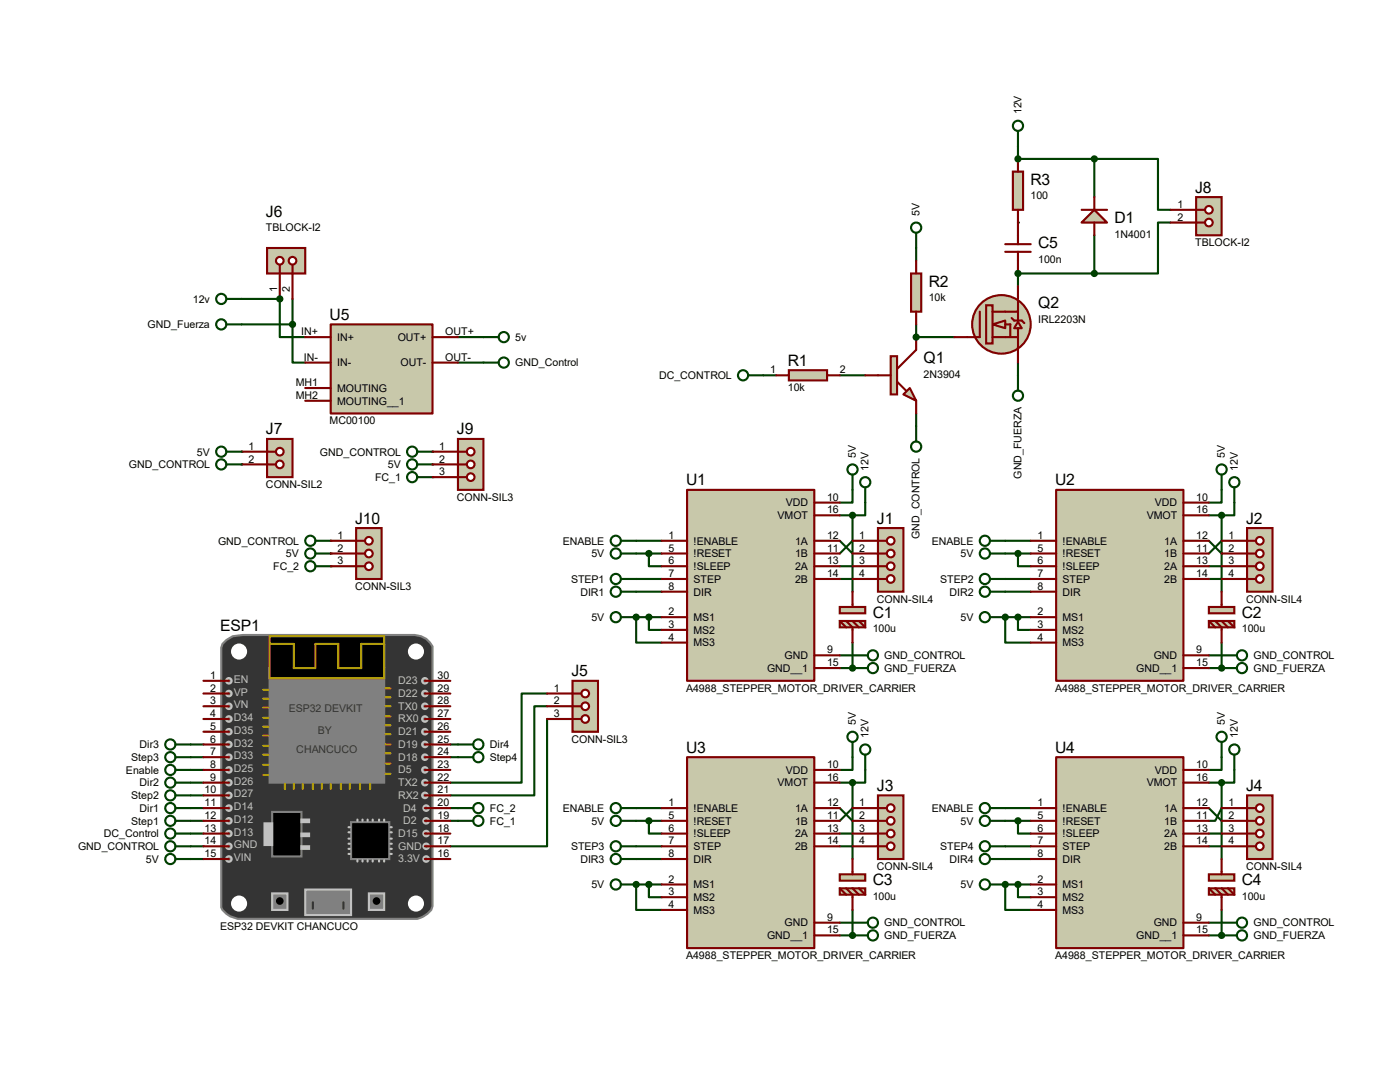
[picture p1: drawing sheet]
<svg xmlns="http://www.w3.org/2000/svg" width="279mm" height="216mm" viewBox="0 0 279 216" stroke-linecap="round" stroke-linejoin="round" font-family="sans-serif">
<g fill="none" stroke="#004000" stroke-width=".42">
<path d="M167.6 107.9l2.5 2.5M167.6 113h2.5M167.6 115.5h2.5M170.1 107.9l-2.5 2.5M241.3 107.9l2.5 2.5M241.3 113h2.5M241.3 115.5h2.5M243.8 107.9l-2.5 2.5M167.6 161.2l2.5 2.6M167.6 166.3h2.5M167.6 168.9h2.5M170.1 161.2l-2.5 2.6"/>
<path d="M241.3 161.2l2.5 2.6M241.3 166.3h2.5M241.3 168.9h2.5M243.8 161.2l-1.3 2.6h-1.2"/>
</g>
<circle cx="55.8" cy="59.6" r=".21" fill="#004000"/>
<path d="M48.2 59.6h7.6v7.7h5.1M58.4 59.6v5.1M48.2 64.7h10.2M58.4 64.7v7.6h2.5M91.4 67.3h5.1M91.4 72.3h5.1M109.2 138.4h-5.1v17.8h-14.2M109.2 140.9h-2.6v17.8h-16.7M109.2 143.5v25.4h-19.3" fill="none" stroke="#004000" stroke-width=".42"/>
<g fill="#004000">
<circle cx="48.2" cy="90.1" r=".21"/>
<circle cx="48.2" cy="92.7" r=".21"/>
</g>
<path d="M170.1 97.7v2.6h-2.5M127 110.4h5M127 107.9h5M127 115.5h5M127 118.1h5M129.5 110.4v2.6h2.5M127 123.1h5M129.5 123.1v2.6h2.5M167.6 130.8h2.5M38.1 153.6h2.5M38.1 171.4h2.5M38.1 168.9h2.5" fill="none" stroke="#004000" stroke-width=".42"/>
<circle cx="127" cy="123.1" r=".21" fill="#004000"/>
<path d="M243.8 97.7v2.6h-2.5M200.6 107.9h5.1M200.6 115.5h5.1M200.6 118.1h5.1M200.6 110.4h5.1M203.2 110.4v2.6h2.5M127 123.1v5.1h5M200.6 123.1h5.1M203.2 123.1v2.6h2.5M38.1 163.8h2.5M38.1 161.2h2.5" fill="none" stroke="#004000" stroke-width=".42"/>
<circle cx="200.6" cy="123.1" r=".21" fill="#004000"/>
<path d="M200.6 123.1v5.1h5.1M241.3 130.8h2.5M200.6 161.2h5.1M200.6 163.8h5.1M200.6 168.9h5.1M200.6 171.4h5.1M200.6 176.5h5.1M203.2 163.8v2.5h2.5M203.2 176.5v2.5h2.5M241.3 184.1h2.5" fill="none" stroke="#004000" stroke-width=".42"/>
<circle cx="200.6" cy="176.5" r=".21" fill="#004000"/>
<path d="M170.1 151.1v2.5h-2.5M243.8 151.1v2.5h-2.5M127 161.2h5M127 163.8h5M127 168.9h5M127 171.4h5M127 176.5h5M129.5 163.8v2.5h2.5M129.5 176.5v2.5h2.5M200.6 176.5v5.1h5.1" fill="none" stroke="#004000" stroke-width=".42"/>
<circle cx="127" cy="176.5" r=".21" fill="#004000"/>
<path d="M182.8 49.5v2.5M152.4 74.9h2.5M167.6 74.9h5.1M182.8 64.7v2.6M182.8 82.5v2.5M38.1 158.7h2.5M38.1 156.2h2.5M38.1 151.1h2.5M38.1 148.5h2.5M38.1 166.3h2.5M127 176.5v5.1h5M167.6 184.1h2.5" fill="none" stroke="#004000" stroke-width=".42"/>
<circle cx="182.8" cy="67.3" r=".21" fill="#004000"/>
<path d="M182.8 67.3h7.7M203.2 72.3v2.6M167.6 102.8h2.5M170.1 102.8v15.3M172.7 100.3v2.5h-2.6M167.6 133.3h2.5" fill="none" stroke="#004000" stroke-width=".42"/>
<circle cx="170.1" cy="133.3" r=".21" fill="#004000"/>
<path d="M241.3 102.8h2.5M243.8 102.8v15.3M246.3 100.3v2.5h-2.5M170.1 128.2v5.1M241.3 133.3h2.5" fill="none" stroke="#004000" stroke-width=".42"/>
<circle cx="243.8" cy="133.3" r=".21" fill="#004000"/>
<path d="M243.8 128.2v5.1M167.6 156.2h2.5M170.1 156.2v15.2M172.7 153.6v2.6h-2.6M167.6 186.6h2.5" fill="none" stroke="#004000" stroke-width=".42"/>
<circle cx="170.1" cy="186.6" r=".21" fill="#004000"/>
<path d="M170.1 181.6v5M241.3 186.6h2.5" fill="none" stroke="#004000" stroke-width=".42"/>
<circle cx="243.8" cy="186.6" r=".21" fill="#004000"/>
<path d="M241.3 156.2h2.5M243.8 156.2v15.2M246.3 153.6v2.6h-2.5M243.8 181.6v5" fill="none" stroke="#004000" stroke-width=".42"/>
<circle cx="203.2" cy="44.4" r=".21" fill="#004000"/>
<path d="M203.2 29.2v2.5" fill="none" stroke="#004000" stroke-width=".42"/>
<circle cx="203.2" cy="31.7" r=".21" fill="#004000"/>
<path d="M203.2 54.6v2.5" fill="none" stroke="#004000" stroke-width=".42"/>
<circle cx="203.2" cy="54.6" r=".21" fill="#004000"/>
<path d="M203.2 31.7h15.2M218.4 31.7h12.7v10.2h2.5M218.4 31.7v7.6M203.2 54.6h15.2M218.4 46.9v7.7M233.6 44.4h-2.5v10.2h-12.7" fill="none" stroke="#004000" stroke-width=".42"/>
<g fill="#004000">
<circle cx="66" cy="107.9" r=".21"/>
<circle cx="66" cy="110.4" r=".21"/>
<circle cx="66" cy="113" r=".21"/>
<circle cx="86.3" cy="90.1" r=".21"/>
<circle cx="86.3" cy="92.7" r=".21"/>
<circle cx="86.3" cy="95.2" r=".21"/>
</g>
<path d="M89.9 148.5h1.5M89.9 151.1h1.5M89.9 161.2h1.5M89.9 163.8h1.5" fill="none" stroke="#004000" stroke-width=".42"/>
<path d="M137.1 97.7h25.4v38.1h-25.4z" fill="#c8c8aa" stroke="#800000" stroke-width=".42"/>
<g fill="none" stroke="#800000" stroke-width=".42">
<path d="M132 107.9h5.1M132 110.4h5.1M132 113h5.1M132 115.5h5.1M132 118.1h5.1M162.5 107.9h5.1M162.5 110.4h5.1M162.5 113h5.1M162.5 115.5h5.1M162.5 100.3h5.1M162.5 102.8h5.1M132 123.1h5.1"/>
<path d="M132 125.7h5.1M132 128.2h5.1M162.5 130.8h5.1M162.5 133.3h5.1"/>
</g>
<path d="M210.8 97.7h25.4v38.1h-25.4z" fill="#c8c8aa" stroke="#800000" stroke-width=".42"/>
<g fill="none" stroke="#800000" stroke-width=".42">
<path d="M205.7 107.9h5.1M205.7 110.4h5.1M205.7 113h5.1M205.7 115.5h5.1M205.7 118.1h5.1M236.2 107.9h5.1M236.2 110.4h5.1M236.2 113h5.1M236.2 115.5h5.1M236.2 100.3h5.1M236.2 102.8h5.1M205.7 123.1h5.1"/>
<path d="M205.7 125.7h5.1M205.7 128.2h5.1M236.2 130.8h5.1M236.2 133.3h5.1"/>
</g>
<path d="M137.1 151.1h25.4v38.1h-25.4z" fill="#c8c8aa" stroke="#800000" stroke-width=".42"/>
<g fill="none" stroke="#800000" stroke-width=".42">
<path d="M162.5 153.6h5.1M162.5 156.2h5.1M132 161.2h5.1M132 163.8h5.1M132 166.3h5.1M132 168.9h5.1M132 171.4h5.1M132 176.5h5.1M132 179h5.1M162.5 161.2h5.1M162.5 163.8h5.1M162.5 166.3h5.1"/>
<path d="M162.5 168.9h5.1M132 181.6h5.1M162.5 184.1h5.1M162.5 186.6h5.1"/>
</g>
<path d="M210.8 151.1h25.4v38.1h-25.4z" fill="#c8c8aa" stroke="#800000" stroke-width=".42"/>
<g fill="none" stroke="#800000" stroke-width=".42">
<path d="M236.2 153.6h5.1M236.2 156.2h5.1M205.7 161.2h5.1M205.7 163.8h5.1M205.7 166.3h5.1M205.7 168.9h5.1M205.7 171.4h5.1M205.7 176.5h5.1M205.7 179h5.1M236.2 161.2h5.1M236.2 163.8h5.1M236.2 166.3h5.1"/>
<path d="M236.2 168.9h5.1M205.7 181.6h5.1M236.2 184.1h5.1M236.2 186.6h5.1"/>
</g>
<path d="M44.4 128.5l.8-.8 1.2-.7 2.1-.3h33.2a4.4 4.4 0 0 1 4.6 2.3v51.8a3.5 3.5 0 0 1-2.3 2.3l-.7 .2h-35.8a4.4 4.4 0 0 1-3.3-2.2v-51.9z" fill="#343434" stroke="#808080" stroke-width=".42"/>
<path d="M53.8 133.3h22.9v22.9h-22.9z" fill="#808080" stroke="#808080" stroke-width=".42"/>
<path d="M53.8 127h22.9v8.3h-22.9z" fill="#000" stroke="#b09b04" stroke-width=".42"/>
<g fill="none" stroke="#b09b04" stroke-width=".42">
<path d="M52.5 137.6h1.1M52.5 139.4h1.1M53.8 128.5h4.8v4.8h4.3M62.9 133.1v-4.6h4.6v4.8h4.6v-4.8h4.6v4.8M76.9 137.4h1M76.9 139.1h1M52.5 141.2h1.1M52.5 143.2h1.1M52.5 145h1.1M52.5 146.8h1.1M52.5 148.8h1.1M52.5 150.6h1.1"/>
<path d="M52.5 152.6h1.1M52.5 154.6h1.1M56.9 156.4v1M58.6 156.4v1M60.4 156.4v1M62.4 156.4v1M64.2 156.4v1M66 156.4v1M68 156.4v1M69.8 156.4v1M71.8 156.4v1M73.9 156.4v1"/>
<path d="M76.9 140.9h1M76.9 143h1M76.9 144.7h1M76.9 146.5h1M76.9 148.5h1M76.9 150.3h1M76.9 152.4h1M76.9 154.4h1"/>
</g>
<g fill="#fff" stroke="#343434" stroke-width=".42">
<circle cx="83" cy="130" r="1.82"/>
<circle cx="47.7" cy="130" r="1.82"/>
<circle cx="83" cy="180.3" r="1.82"/>
<circle cx="47.7" cy="180.3" r="1.82"/>
</g>
<g fill="#808080" stroke="#c0c0c0" stroke-width=".42">
<path d="M60.9 177.5h9.2v5.1h-9.2z"/>
<circle cx="84.8" cy="135.8" r=".55"/>
<circle cx="84.8" cy="138.4" r=".55"/>
<circle cx="84.8" cy="140.9" r=".55"/>
<circle cx="84.8" cy="143.5" r=".55"/>
<circle cx="84.8" cy="146" r=".55"/>
<circle cx="84.8" cy="148.5" r=".55"/>
<circle cx="84.8" cy="151.1" r=".55"/>
<circle cx="84.8" cy="153.6" r=".55"/>
<circle cx="84.8" cy="156.2" r=".55"/>
<circle cx="84.8" cy="158.7" r=".55"/>
<circle cx="85" cy="161.2" r=".55"/>
<circle cx="85" cy="163.8" r=".55"/>
<circle cx="85" cy="166.3" r=".55"/>
<circle cx="85" cy="168.9" r=".55"/>
<circle cx="85" cy="171.4" r=".55"/>
<circle cx="45.7" cy="161.2" r=".55"/>
<circle cx="45.7" cy="163.8" r=".55"/>
<circle cx="45.7" cy="166.3" r=".55"/>
<circle cx="45.7" cy="168.9" r=".55"/>
<circle cx="45.7" cy="171.4" r=".55"/>
<circle cx="45.7" cy="148.5" r=".55"/>
<circle cx="45.7" cy="151.1" r=".55"/>
<circle cx="45.7" cy="153.6" r=".55"/>
<circle cx="45.7" cy="156.2" r=".55"/>
<circle cx="45.7" cy="158.7" r=".55"/>
<circle cx="45.7" cy="135.8" r=".55"/>
<circle cx="45.7" cy="138.4" r=".55"/>
<circle cx="45.7" cy="140.9" r=".55"/>
<circle cx="45.7" cy="143.5" r=".55"/>
<circle cx="45.7" cy="146" r=".55"/>
</g>
<path d="M62.4 180v1.3M68.5 180v1.3" fill="none" stroke="#343434" stroke-width=".42"/>
<path d="M54.3 178.3h3.1v3.3h-3.1z" fill="#808080" stroke="#c0c0c0" stroke-width=".42"/>
<circle cx="55.8" cy="179.8" r=".55" fill="#000" stroke="#000" stroke-width=".42"/>
<path d="M73.6 178.3h3.1v3.3h-3.1z" fill="#808080" stroke="#c0c0c0" stroke-width=".42"/>
<circle cx="75.1" cy="179.8" r=".55" fill="#000" stroke="#000" stroke-width=".42"/>
<path d="M54.3 162h5.9v8.9h-5.9zM70.1 164h7.6v7.4h-7.6z" fill="#000" stroke="#808080" stroke-width=".42"/>
<g fill="#c0c0c0" stroke="#c0c0c0" stroke-width=".42">
<path d="M52.8 164.3h1.5v4.3h-1.5z"/>
<path d="M60.2 168.9h1.5v.5h-1.5z"/>
<path d="M60.2 166.3h1.5v.5h-1.5z"/>
<path d="M60.2 163.5h1.5v.5h-1.5z"/>
</g>
<g fill="none" stroke="#c0c0c0" stroke-width=".42">
<path d="M69.6 170.4h.2M69.6 169.4h.2M69.6 168.4h.2M69.6 167.3h.2M69.6 166.1h.2M69.6 165.1h.2M71.3 163.5v.3M71.3 171.7v.2M72.3 163.5v.3M72.3 171.7v.2M73.4 163.5v.3M73.4 171.7v.2"/>
<path d="M74.4 163.5v.3M74.4 171.7v.2M75.6 163.5v.3M75.6 171.7v.2M76.7 163.5v.3M76.7 171.7v.2M77.9 170.4h.3M77.9 169.4h.3M77.9 168.4h.3M77.9 167.3h.3M77.9 166.1h.3M77.9 165.1h.3"/>
</g>
<g fill="none" stroke="#800000" stroke-width=".42">
<path d="M40.6 135.8h5.1M40.6 138.4h5.1M84.8 135.8h5.1M84.8 138.4h5.1M40.6 140.9h5.1M40.6 143.5h5.1M40.6 146h5.1M40.6 148.5h5.1M40.6 151.1h5.1M40.6 153.6h5.1M40.6 156.2h5.1M40.6 158.7h5.1"/>
<path d="M84.8 140.9h5.1M84.8 143.5h5.1M84.8 146h5.1M84.8 148.5h5.1M84.8 151.1h5.1M84.8 153.6h5.1M84.8 156.2h5.1M84.8 158.7h5.1M40.6 161.2h5.1M40.6 163.8h5.1M40.6 166.3h5.1M40.6 168.9h5.1"/>
<path d="M40.6 171.4h5.1M84.8 161.2h5.1M84.8 163.8h5.1M84.8 166.3h5.1M84.8 168.9h5.1M84.8 171.4h5.1"/>
</g>
<path d="M175.2 105.4h5.1v12.7h-5.1z" fill="#c8c8aa" stroke="#800000" stroke-width=".42"/>
<path d="M175.2 107.9h1.8" fill="none" stroke="#800000" stroke-width=".42"/>
<circle cx="177.8" cy="107.9" r=".76" fill="#fff" stroke="#800000" stroke-width=".42"/>
<path d="M175.2 110.4h1.8" fill="none" stroke="#800000" stroke-width=".42"/>
<circle cx="177.8" cy="110.4" r=".76" fill="#fff" stroke="#800000" stroke-width=".42"/>
<path d="M175.2 113h1.8" fill="none" stroke="#800000" stroke-width=".42"/>
<circle cx="177.8" cy="113" r=".76" fill="#fff" stroke="#800000" stroke-width=".42"/>
<path d="M175.2 115.5h1.8" fill="none" stroke="#800000" stroke-width=".42"/>
<circle cx="177.8" cy="115.5" r=".76" fill="#fff" stroke="#800000" stroke-width=".42"/>
<path d="M170.1 107.9h5.1M170.1 110.4h5.1M170.1 113h5.1M170.1 115.5h5.1" fill="none" stroke="#800000" stroke-width=".42"/>
<path d="M248.9 105.4h5.1v12.7h-5.1z" fill="#c8c8aa" stroke="#800000" stroke-width=".42"/>
<path d="M248.9 107.9h1.8" fill="none" stroke="#800000" stroke-width=".42"/>
<circle cx="251.4" cy="107.9" r=".76" fill="#fff" stroke="#800000" stroke-width=".42"/>
<path d="M248.9 110.4h1.8" fill="none" stroke="#800000" stroke-width=".42"/>
<circle cx="251.4" cy="110.4" r=".76" fill="#fff" stroke="#800000" stroke-width=".42"/>
<path d="M248.9 113h1.8" fill="none" stroke="#800000" stroke-width=".42"/>
<circle cx="251.4" cy="113" r=".76" fill="#fff" stroke="#800000" stroke-width=".42"/>
<path d="M248.9 115.5h1.8" fill="none" stroke="#800000" stroke-width=".42"/>
<circle cx="251.4" cy="115.5" r=".76" fill="#fff" stroke="#800000" stroke-width=".42"/>
<path d="M243.8 107.9h5.1M243.8 110.4h5.1M243.8 113h5.1M243.8 115.5h5.1" fill="none" stroke="#800000" stroke-width=".42"/>
<path d="M175.2 158.7h5.1v12.7h-5.1z" fill="#c8c8aa" stroke="#800000" stroke-width=".42"/>
<path d="M175.2 161.2h1.8" fill="none" stroke="#800000" stroke-width=".42"/>
<circle cx="177.8" cy="161.2" r=".76" fill="#fff" stroke="#800000" stroke-width=".42"/>
<path d="M175.2 163.8h1.8" fill="none" stroke="#800000" stroke-width=".42"/>
<circle cx="177.8" cy="163.8" r=".76" fill="#fff" stroke="#800000" stroke-width=".42"/>
<path d="M175.2 166.3h1.8" fill="none" stroke="#800000" stroke-width=".42"/>
<circle cx="177.8" cy="166.3" r=".76" fill="#fff" stroke="#800000" stroke-width=".42"/>
<path d="M175.2 168.9h1.8" fill="none" stroke="#800000" stroke-width=".42"/>
<circle cx="177.8" cy="168.9" r=".76" fill="#fff" stroke="#800000" stroke-width=".42"/>
<path d="M170.1 161.2h5.1M170.1 163.8h5.1M170.1 166.3h5.1M170.1 168.9h5.1" fill="none" stroke="#800000" stroke-width=".42"/>
<path d="M248.9 158.7h5.1v12.7h-5.1z" fill="#c8c8aa" stroke="#800000" stroke-width=".42"/>
<path d="M248.9 161.2h1.8" fill="none" stroke="#800000" stroke-width=".42"/>
<circle cx="251.4" cy="161.2" r=".76" fill="#fff" stroke="#800000" stroke-width=".42"/>
<path d="M248.9 163.8h1.8" fill="none" stroke="#800000" stroke-width=".42"/>
<circle cx="251.4" cy="163.8" r=".76" fill="#fff" stroke="#800000" stroke-width=".42"/>
<path d="M248.9 166.3h1.8" fill="none" stroke="#800000" stroke-width=".42"/>
<circle cx="251.4" cy="166.3" r=".76" fill="#fff" stroke="#800000" stroke-width=".42"/>
<path d="M248.9 168.9h1.8" fill="none" stroke="#800000" stroke-width=".42"/>
<circle cx="251.4" cy="168.9" r=".76" fill="#fff" stroke="#800000" stroke-width=".42"/>
<path d="M243.8 161.2h5.1M243.8 163.8h5.1M243.8 166.3h5.1M243.8 168.9h5.1" fill="none" stroke="#800000" stroke-width=".42"/>
<path d="M53.3 49.5h7.6v5.1h-7.6z" fill="#c8c8aa" stroke="#800000" stroke-width=".42"/>
<path d="M55.8 52.8v1.8" fill="none" stroke="#800000" stroke-width=".42"/>
<circle cx="55.8" cy="52" r=".76" fill="#fff" stroke="#800000" stroke-width=".42"/>
<path d="M58.4 52.8v1.8" fill="none" stroke="#800000" stroke-width=".42"/>
<circle cx="58.4" cy="52" r=".76" fill="#fff" stroke="#800000" stroke-width=".42"/>
<path d="M55.8 54.6v5M58.4 54.6v5" fill="none" stroke="#800000" stroke-width=".42"/>
<path d="M66 64.7h20.3v17.8h-20.3z" fill="#c8c8aa" stroke="#800000" stroke-width=".42"/>
<path d="M60.9 67.3h5.1M60.9 72.3h5.1M60.9 77.4h5.1M60.9 80h5.1M86.3 67.3h5.1M86.3 72.3h5.1" fill="none" stroke="#800000" stroke-width=".42"/>
<g fill="none" stroke="#004000" stroke-width=".42">
<path d="M45.2 59.6h3M45.2 64.7h3"/>
<circle cx="44.2" cy="59.6" r="1.02"/>
<circle cx="44.2" cy="64.7" r="1.02"/>
</g>
<g fill="#004000" stroke="#004000" stroke-width=".42">
<circle cx="55.8" cy="59.6" r=".51"/>
<circle cx="58.4" cy="64.7" r=".51"/>
</g>
<path d="M114.3 135.8h5v10.2h-5z" fill="#c8c8aa" stroke="#800000" stroke-width=".42"/>
<path d="M114.3 138.4h1.7" fill="none" stroke="#800000" stroke-width=".42"/>
<circle cx="116.8" cy="138.4" r=".76" fill="#fff" stroke="#800000" stroke-width=".42"/>
<path d="M114.3 140.9h1.7" fill="none" stroke="#800000" stroke-width=".42"/>
<circle cx="116.8" cy="140.9" r=".76" fill="#fff" stroke="#800000" stroke-width=".42"/>
<path d="M114.3 143.5h1.7" fill="none" stroke="#800000" stroke-width=".42"/>
<circle cx="116.8" cy="143.5" r=".76" fill="#fff" stroke="#800000" stroke-width=".42"/>
<path d="M109.2 138.4h5.1M109.2 140.9h5.1M109.2 143.5h5.1" fill="none" stroke="#800000" stroke-width=".42"/>
<g fill="none" stroke="#004000" stroke-width=".42">
<path d="M96.5 67.3h3M96.5 72.3h3"/>
<circle cx="100.5" cy="67.3" r="1.02"/>
<circle cx="100.5" cy="72.3" r="1.02"/>
</g>
<path d="M53.3 87.6h5.1v7.6h-5.1z" fill="#c8c8aa" stroke="#800000" stroke-width=".42"/>
<path d="M53.3 90.1h1.8" fill="none" stroke="#800000" stroke-width=".42"/>
<circle cx="55.8" cy="90.1" r=".76" fill="#fff" stroke="#800000" stroke-width=".42"/>
<path d="M53.3 92.7h1.8" fill="none" stroke="#800000" stroke-width=".42"/>
<circle cx="55.8" cy="92.7" r=".76" fill="#fff" stroke="#800000" stroke-width=".42"/>
<path d="M48.2 90.1h5.1M48.2 92.7h5.1" fill="none" stroke="#800000" stroke-width=".42"/>
<g fill="none" stroke="#004000" stroke-width=".42">
<path d="M45.2 90.1h3M45.2 92.7h3M170.1 94.7v3M172.7 97.2v3.1M243.8 94.7v3M246.3 97.2v3.1M123.9 110.4h3.1M123.9 107.9h3.1M123.9 115.5h3.1M123.9 118.1h3.1M197.6 110.4h3M197.6 107.9h3"/>
<path d="M197.6 115.5h3M197.6 118.1h3M123.9 123.1h3.1M170.1 130.8h3.1M170.1 133.3h3.1M197.6 123.1h3M243.8 130.8h3M243.8 133.3h3M35 153.6h3.1M35 158.7h3.1M35 156.2h3.1M35 151.1h3.1"/>
<path d="M35 148.5h3.1M91.4 151.1h3M91.4 148.5h3M170.1 148v3.1M172.7 150.6v3M243.8 148v3.1M246.3 150.6v3M35 171.4h3.1M35 168.9h3.1M35 163.8h3.1M35 161.2h3.1M123.9 171.4h3.1"/>
<path d="M123.9 168.9h3.1M123.9 163.8h3.1M123.9 161.2h3.1M123.9 176.5h3.1M197.6 171.4h3M197.6 168.9h3M197.6 163.8h3M197.6 161.2h3M197.6 176.5h3M170.1 184.1h3.1M170.1 186.6h3.1M243.8 184.1h3"/>
<path d="M243.8 186.6h3"/>
<circle cx="44.2" cy="92.7" r="1.02"/>
<circle cx="44.2" cy="90.1" r="1.02"/>
<circle cx="170.1" cy="93.7" r="1.02"/>
<circle cx="172.7" cy="96.2" r="1.02"/>
<circle cx="243.8" cy="93.7" r="1.02"/>
<circle cx="246.3" cy="96.2" r="1.02"/>
<circle cx="122.9" cy="118.1" r="1.02"/>
<circle cx="122.9" cy="110.4" r="1.02"/>
<circle cx="122.9" cy="115.5" r="1.02"/>
<circle cx="122.9" cy="107.9" r="1.02"/>
<circle cx="196.6" cy="107.9" r="1.02"/>
<circle cx="196.6" cy="110.4" r="1.02"/>
<circle cx="196.6" cy="115.5" r="1.02"/>
<circle cx="196.6" cy="118.1" r="1.02"/>
<circle cx="122.9" cy="123.1" r="1.02"/>
<circle cx="174.2" cy="130.8" r="1.02"/>
<circle cx="174.2" cy="133.3" r="1.02"/>
<circle cx="196.6" cy="123.1" r="1.02"/>
<circle cx="247.9" cy="133.3" r="1.02"/>
<circle cx="247.9" cy="130.8" r="1.02"/>
<circle cx="34" cy="148.5" r="1.02"/>
<circle cx="34" cy="156.2" r="1.02"/>
<circle cx="34" cy="158.7" r="1.02"/>
<circle cx="34" cy="151.1" r="1.02"/>
<circle cx="34" cy="153.6" r="1.02"/>
<circle cx="95.5" cy="148.5" r="1.02"/>
<circle cx="95.5" cy="151.1" r="1.02"/>
<circle cx="170.1" cy="147" r="1.02"/>
<circle cx="172.7" cy="149.6" r="1.02"/>
<circle cx="243.8" cy="147" r="1.02"/>
<circle cx="246.3" cy="149.6" r="1.02"/>
<circle cx="34" cy="161.2" r="1.02"/>
<circle cx="34" cy="168.9" r="1.02"/>
<circle cx="34" cy="163.8" r="1.02"/>
<circle cx="34" cy="171.4" r="1.02"/>
<circle cx="122.9" cy="161.2" r="1.02"/>
<circle cx="122.9" cy="168.9" r="1.02"/>
<circle cx="122.9" cy="163.8" r="1.02"/>
<circle cx="122.9" cy="176.5" r="1.02"/>
<circle cx="122.9" cy="171.4" r="1.02"/>
<circle cx="196.6" cy="161.2" r="1.02"/>
<circle cx="196.6" cy="176.5" r="1.02"/>
<circle cx="196.6" cy="168.9" r="1.02"/>
<circle cx="196.6" cy="171.4" r="1.02"/>
<circle cx="196.6" cy="163.8" r="1.02"/>
<circle cx="174.2" cy="184.1" r="1.02"/>
<circle cx="174.2" cy="186.6" r="1.02"/>
<circle cx="247.9" cy="186.6" r="1.02"/>
<circle cx="247.9" cy="184.1" r="1.02"/>
</g>
<g fill="#004000" stroke="#004000" stroke-width=".42">
<circle cx="129.5" cy="110.4" r=".51"/>
<circle cx="129.5" cy="123.1" r=".51"/>
<circle cx="127" cy="123.1" r=".51"/>
<circle cx="203.2" cy="110.4" r=".51"/>
<circle cx="203.2" cy="123.1" r=".51"/>
<circle cx="200.6" cy="123.1" r=".51"/>
<circle cx="203.2" cy="163.8" r=".51"/>
<circle cx="203.2" cy="176.5" r=".51"/>
<circle cx="200.6" cy="176.5" r=".51"/>
<circle cx="129.5" cy="163.8" r=".51"/>
<circle cx="129.5" cy="176.5" r=".51"/>
<circle cx="127" cy="176.5" r=".51"/>
</g>
<path d="M157.4 73.9h7.7v2h-7.7z" fill="#c8c8aa" stroke="#800000" stroke-width=".42"/>
<path d="M154.9 74.9h2.5M165.1 74.9h2.5" fill="none" stroke="#800000" stroke-width=".42"/>
<g fill="#c8c8aa" stroke="#800000" stroke-width=".42">
<path d="M180.3 78.7l1.3-1.3 1.2 2.6z"/>
<path d="M177.8 71.1h1.2v7.6h-1.2z"/>
</g>
<path d="M172.7 74.9h5.1M179 76.2l1.8 1.7M182.8 67.3v2.5l-3.8 3.8M182.8 80v2.5" fill="none" stroke="#800000" stroke-width=".42"/>
<path d="M181.8 54.6h2.1v7.6h-2.1z" fill="#c8c8aa" stroke="#800000" stroke-width=".42"/>
<path d="M182.8 52v2.6M182.8 62.2v2.5" fill="none" stroke="#800000" stroke-width=".42"/>
<g fill="none" stroke="#004000" stroke-width=".42">
<path d="M182.8 46.4v3.1M149.3 74.9h3.1M182.8 85v3.1M35 166.3h3.1"/>
<circle cx="182.8" cy="45.4" r="1.02"/>
<circle cx="148.3" cy="74.9" r="1.02"/>
<circle cx="182.8" cy="89.1" r="1.02"/>
<circle cx="34" cy="166.3" r="1.02"/>
</g>
<g fill="#c8c8aa" stroke="#800000" stroke-width=".42">
<path d="M198.1 64.7l2.5-.7v1.5z"/>
<path d="M196.8 60.9h1.3v7.6h-1.3z"/>
<circle cx="199.9" cy="64.7" r="5.8"/>
</g>
<path d="M195.5 62.2v5.1h-2.5M198.1 67.3h5.1M198.1 62.2h5.1M200.6 64.7h1v2.6" fill="none" stroke="#800000" stroke-width=".42"/>
<path d="M203.2 64.2l.7 1.3h-1.5z" fill="#c8c8aa" stroke="#800000" stroke-width=".42"/>
<path d="M203.2 57.1v2.5M203.2 59.9v4.1M190.5 67.3h2.5M201.9 63.5l.5 .5h1.5l.5 .5M203.2 65.5v6.8" fill="none" stroke="#800000" stroke-width=".42"/>
<circle cx="182.8" cy="67.3" r=".51" fill="#004000" stroke="#004000" stroke-width=".42"/>
<path d="M238.7 39.3h5.1v7.6h-5.1z" fill="#c8c8aa" stroke="#800000" stroke-width=".42"/>
<path d="M238.7 41.9h1.8" fill="none" stroke="#800000" stroke-width=".42"/>
<circle cx="241.3" cy="41.9" r=".76" fill="#fff" stroke="#800000" stroke-width=".42"/>
<path d="M238.7 44.4h1.8" fill="none" stroke="#800000" stroke-width=".42"/>
<circle cx="241.3" cy="44.4" r=".76" fill="#fff" stroke="#800000" stroke-width=".42"/>
<path d="M233.6 41.9h5.1M233.6 44.4h5.1" fill="none" stroke="#800000" stroke-width=".42"/>
<g fill="none" stroke="#004000" stroke-width=".42">
<path d="M203.2 74.9v3"/>
<circle cx="203.2" cy="79" r="1.02"/>
</g>
<g fill="#c8c8aa" stroke="#800000" stroke-width=".42">
<path d="M167.6 121.1h5.1v1.3h-5.1z"/>
<path d="M167.6 123.9h5.1v1.3h-5.1z"/>
</g>
<path d="M170.1 118.1v3M167.6 123.9l1.3 1.3M168.9 123.9l1.2 1.3v3M170.1 123.9l1.3 1.3M171.4 123.9l1.3 1.3" fill="none" stroke="#800000" stroke-width=".42"/>
<g fill="#004000" stroke="#004000" stroke-width=".42">
<circle cx="170.1" cy="102.8" r=".51"/>
<circle cx="170.1" cy="133.3" r=".51"/>
</g>
<g fill="#c8c8aa" stroke="#800000" stroke-width=".42">
<path d="M241.3 121.1h5v1.3h-5z"/>
<path d="M241.3 123.9h5v1.3h-5z"/>
</g>
<path d="M243.8 118.1v3M241.3 123.9l1.2 1.3M242.5 123.9l1.3 1.3v3M243.8 123.9l1.3 1.3M245.1 123.9l1.2 1.3" fill="none" stroke="#800000" stroke-width=".42"/>
<g fill="#c8c8aa" stroke="#800000" stroke-width=".42">
<path d="M167.6 174.5h5.1v1.2h-5.1z"/>
<path d="M167.6 177.2h5.1v1.3h-5.1z"/>
</g>
<path d="M167.6 177.2l1.3 1.3M168.9 177.2l1.2 1.3v3.1M170.1 171.4v3.1M170.1 177.2l1.3 1.3M171.4 177.2l1.3 1.3" fill="none" stroke="#800000" stroke-width=".42"/>
<g fill="#c8c8aa" stroke="#800000" stroke-width=".42">
<path d="M241.3 174.5h5v1.2h-5z"/>
<path d="M241.3 177.2h5v1.3h-5z"/>
</g>
<path d="M241.3 177.2l1.2 1.3M242.5 177.2l1.3 1.3v3.1M243.8 171.4v3.1M243.8 177.2l1.3 1.3M245.1 177.2l1.2 1.3" fill="none" stroke="#800000" stroke-width=".42"/>
<g fill="#004000" stroke="#004000" stroke-width=".42">
<circle cx="243.8" cy="102.8" r=".51"/>
<circle cx="243.8" cy="133.3" r=".51"/>
<circle cx="170.1" cy="156.2" r=".51"/>
<circle cx="170.1" cy="186.6" r=".51"/>
<circle cx="243.8" cy="186.6" r=".51"/>
<circle cx="243.8" cy="156.2" r=".51"/>
</g>
<path d="M218.4 41.9l2.5 2.5h-5z" fill="#c8c8aa" stroke="#800000" stroke-width=".42"/>
<path d="M218.4 39.3v2.6M215.9 41.9h5M218.4 44.4v2.5" fill="none" stroke="#800000" stroke-width=".42"/>
<path d="M202.1 34.2h2.1v7.7h-2.1z" fill="#c8c8aa" stroke="#800000" stroke-width=".42"/>
<path d="M203.2 31.7v2.5M200.6 50.2h5.1M200.6 48.7h5.1M203.2 41.9v6.8M203.2 50.2v4.4" fill="none" stroke="#800000" stroke-width=".42"/>
<g fill="none" stroke="#004000" stroke-width=".42">
<path d="M203.2 26.1v3.1M83.3 90.1h3M83.3 92.7h3M62.9 107.9h3.1M62.9 110.4h3.1M62.9 113h3.1"/>
<circle cx="203.2" cy="25.1" r="1.02"/>
<circle cx="82.3" cy="90.1" r="1.02"/>
<circle cx="82.3" cy="92.7" r="1.02"/>
<circle cx="61.9" cy="107.9" r="1.02"/>
<circle cx="61.9" cy="110.4" r="1.02"/>
<circle cx="61.9" cy="113" r="1.02"/>
</g>
<g fill="#004000" stroke="#004000" stroke-width=".42">
<circle cx="203.2" cy="31.7" r=".51"/>
<circle cx="203.2" cy="54.6" r=".51"/>
<circle cx="218.4" cy="31.7" r=".51"/>
<circle cx="218.4" cy="54.6" r=".51"/>
</g>
<path d="M71.1 105.4h5.1v10.1h-5.1z" fill="#c8c8aa" stroke="#800000" stroke-width=".42"/>
<path d="M71.1 107.9h1.8" fill="none" stroke="#800000" stroke-width=".42"/>
<circle cx="73.6" cy="107.9" r=".76" fill="#fff" stroke="#800000" stroke-width=".42"/>
<path d="M71.1 110.4h1.8" fill="none" stroke="#800000" stroke-width=".42"/>
<circle cx="73.6" cy="110.4" r=".76" fill="#fff" stroke="#800000" stroke-width=".42"/>
<path d="M71.1 113h1.8" fill="none" stroke="#800000" stroke-width=".42"/>
<circle cx="73.6" cy="113" r=".76" fill="#fff" stroke="#800000" stroke-width=".42"/>
<path d="M66 107.9h5.1M66 110.4h5.1M66 113h5.1" fill="none" stroke="#800000" stroke-width=".42"/>
<g fill="none" stroke="#004000" stroke-width=".42">
<path d="M83.3 95.2h3"/>
<circle cx="82.3" cy="95.2" r="1.02"/>
</g>
<path d="M91.4 87.6h5.1v10.1h-5.1z" fill="#c8c8aa" stroke="#800000" stroke-width=".42"/>
<path d="M91.4 90.1h1.8" fill="none" stroke="#800000" stroke-width=".42"/>
<circle cx="93.9" cy="90.1" r=".76" fill="#fff" stroke="#800000" stroke-width=".42"/>
<path d="M91.4 92.7h1.8" fill="none" stroke="#800000" stroke-width=".42"/>
<circle cx="93.9" cy="92.7" r=".76" fill="#fff" stroke="#800000" stroke-width=".42"/>
<path d="M91.4 95.2h1.8" fill="none" stroke="#800000" stroke-width=".42"/>
<circle cx="93.9" cy="95.2" r=".76" fill="#fff" stroke="#800000" stroke-width=".42"/>
<path d="M86.3 90.1h5.1M86.3 92.7h5.1M86.3 95.2h5.1" fill="none" stroke="#800000" stroke-width=".42"/>
<g fill="none" stroke="#004000" stroke-width=".42">
<path d="M91.4 161.2h3M91.4 163.8h3"/>
<circle cx="95.5" cy="161.2" r="1.02"/>
<circle cx="95.5" cy="163.8" r="1.02"/>
</g>
<g font-size="3.1">
<text x="205.7" y="36.9">R3</text>
<text x="238.5" y="38.4">J8</text>
<text x="53.1" y="43.2">J6</text>
<text x="222.4" y="44.5">D1</text>
<text x="207.2" y="49.6">C5</text>
<text x="185.3" y="57.2">R2</text>
<text x="65.8" y="63.8">U5</text>
<text x="207.2" y="61.5">Q2</text>
<text x="157.2" y="73">R1</text>
<text x="184.3" y="72.4">Q1</text>
<text x="53.1" y="86.7">J7</text>
<text x="91.2" y="86.7">J9</text>
<text x="136.9" y="96.9">U1</text>
<text x="210.6" y="96.9">U2</text>
<text x="70.9" y="104.5">J10</text>
<text x="175" y="104.5">J1</text>
<text x="248.7" y="104.5">J2</text>
<text x="43.9" y="125.8">ESP1</text>
<text x="174.2" y="123.2">C1</text>
<text x="247.8" y="123.2">C2</text>
<text x="114" y="135">J5</text>
<text x="136.9" y="150.2">U3</text>
<text x="210.6" y="150.2">U4</text>
<text x="175" y="157.8">J3</text>
<text x="248.7" y="157.8">J4</text>
<text x="174.2" y="176.6">C3</text>
<text x="247.8" y="176.6">C4</text>
</g>
<g font-size="2.1">
<text x="203.8" y="22.8" transform="rotate(-90 203.8 22.8)">12V</text>
<text x="205.7" y="39.8">100</text>
<text x="235" y="41.5">1</text>
<text x="53.1" y="46.1">TBLOCK-I2</text>
<text x="183.5" y="43.1" transform="rotate(-90 183.5 43.1)">5V</text>
<text x="222.4" y="47.4">1N4001</text>
<text x="235" y="44">2</text>
<text x="207.2" y="52.5">100n</text>
<text x="238.5" y="49.1">TBLOCK-I2</text>
<text x="55.3" y="58.3" transform="rotate(-90 55.3 58.3)">1</text>
<text x="57.9" y="58.3" transform="rotate(-90 57.9 58.3)">2</text>
<text x="29.5" y="65.5">GND_Fuerza</text>
<text x="38.5" y="60.4">12v</text>
<text x="185.3" y="60.1">10k</text>
<text x="207.2" y="64.4">IRL2203N</text>
<text x="60.1" y="66.9">IN+</text>
<text x="60.7" y="72">IN-</text>
<text x="67.3" y="68">IN+</text>
<text x="79.4" y="68">OUT+</text>
<text x="88.9" y="66.9">OUT+</text>
<text x="88.9" y="72">OUT-</text>
<text x="102.8" y="68">5v</text>
<text x="59" y="77">MH1</text>
<text x="67.3" y="73.1">IN-</text>
<text x="79.9" y="73.1">OUT-</text>
<text x="102.8" y="73.1">GND_Control</text>
<text x="131.5" y="75.6">DC_CONTROL</text>
<text x="153.7" y="74.5">1</text>
<text x="167.6" y="74.5">2</text>
<text x="184.3" y="75.4">2N3904</text>
<text x="59" y="79.6">MH2</text>
<text x="67.3" y="78.2">MOUTING</text>
<text x="67.3" y="80.7">MOUTING__1</text>
<text x="157.2" y="78.1">10k</text>
<text x="49.6" y="89.7">1</text>
<text x="65.8" y="84.7">MC00100</text>
<text x="87.7" y="89.7">1</text>
<text x="25.7" y="93.4">GND_CONTROL</text>
<text x="39.3" y="90.9">5V</text>
<text x="49.6" y="92.3">2</text>
<text x="63.8" y="90.9">GND_CONTROL</text>
<text x="74.8" y="96">FC_1</text>
<text x="77.4" y="93.4">5V</text>
<text x="87.7" y="92.3">2</text>
<text x="87.7" y="94.8">3</text>
<text x="170.8" y="91.4" transform="rotate(-90 170.8 91.4)">5V</text>
<text x="173.4" y="93.9" transform="rotate(-90 173.4 93.9)">12V</text>
<text x="203.8" y="95.5" transform="rotate(-90 203.8 95.5)">GND_FUERZA</text>
<text x="244.5" y="91.4" transform="rotate(-90 244.5 91.4)">5V</text>
<text x="247" y="93.9" transform="rotate(-90 247 93.9)">12V</text>
<text x="53.1" y="97.4">CONN-SIL2</text>
<text x="91.2" y="99.9">CONN-SIL3</text>
<text x="156.8" y="101">VDD</text>
<text x="165.1" y="99.9">10</text>
<text x="230.5" y="101">VDD</text>
<text x="238.7" y="99.9">10</text>
<text x="67.4" y="107.5">1</text>
<text x="133.4" y="107.5">1</text>
<text x="155.2" y="103.6">VMOT</text>
<text x="165.1" y="107.5">12</text>
<text x="165.1" y="102.4">16</text>
<text x="171.5" y="107.5">1</text>
<text x="183.5" y="107.5" transform="rotate(-90 183.5 107.5)">GND_CONTROL</text>
<text x="207.1" y="107.5">1</text>
<text x="228.9" y="103.6">VMOT</text>
<text x="238.7" y="107.5">12</text>
<text x="238.7" y="102.4">16</text>
<text x="245.2" y="107.5">1</text>
<text x="43.5" y="108.7">GND_CONTROL</text>
<text x="54.5" y="113.7">FC_2</text>
<text x="57.1" y="111.2">5V</text>
<text x="67.4" y="110.1">2</text>
<text x="67.4" y="112.6">3</text>
<text x="112.3" y="108.7">ENABLE</text>
<text x="118" y="111.2">5V</text>
<text x="133.4" y="110.1">5</text>
<text x="133.4" y="112.6">6</text>
<text x="138.4" y="108.7">!ENABLE</text>
<text x="138.4" y="111.2">!RESET</text>
<text x="138.4" y="113.7">!SLEEP</text>
<text x="158.7" y="108.7">1A</text>
<text x="158.7" y="111.2">1B</text>
<text x="158.7" y="113.7">2A</text>
<text x="165.1" y="110.1">11</text>
<text x="165.1" y="112.6">13</text>
<text x="171.5" y="110.1">2</text>
<text x="171.5" y="112.6">3</text>
<text x="186" y="108.7">ENABLE</text>
<text x="191.7" y="111.2">5V</text>
<text x="207.1" y="110.1">5</text>
<text x="207.1" y="112.6">6</text>
<text x="212" y="108.7">!ENABLE</text>
<text x="212" y="111.2">!RESET</text>
<text x="212" y="113.7">!SLEEP</text>
<text x="232.3" y="108.7">1A</text>
<text x="232.3" y="111.2">1B</text>
<text x="232.3" y="113.7">2A</text>
<text x="238.7" y="110.1">11</text>
<text x="238.7" y="112.6">13</text>
<text x="245.2" y="110.1">2</text>
<text x="245.2" y="112.6">3</text>
<text x="70.9" y="117.7">CONN-SIL3</text>
<text x="114" y="116.3">STEP1</text>
<text x="115.8" y="118.8">DIR1</text>
<text x="133.4" y="117.7">8</text>
<text x="133.4" y="115.1">7</text>
<text x="138.4" y="118.8">DIR</text>
<text x="138.4" y="116.3">STEP</text>
<text x="158.7" y="116.3">2B</text>
<text x="165.1" y="115.1">14</text>
<text x="171.5" y="115.1">4</text>
<text x="187.6" y="116.3">STEP2</text>
<text x="189.5" y="118.8">DIR2</text>
<text x="207.1" y="117.7">8</text>
<text x="207.1" y="115.1">7</text>
<text x="212" y="118.8">DIR</text>
<text x="212" y="116.3">STEP</text>
<text x="232.3" y="116.3">2B</text>
<text x="238.7" y="115.1">14</text>
<text x="245.2" y="115.1">4</text>
<text x="118" y="123.9">5V</text>
<text x="133.4" y="122.8">2</text>
<text x="133.4" y="125.3">3</text>
<text x="138.4" y="123.9">MS1</text>
<text x="175" y="120.2">CONN-SIL4</text>
<text x="191.7" y="123.9">5V</text>
<text x="207.1" y="122.8">2</text>
<text x="207.1" y="125.3">3</text>
<text x="212" y="123.9">MS1</text>
<text x="248.7" y="120.2">CONN-SIL4</text>
<text x="133.4" y="127.8">4</text>
<text x="138.4" y="126.4">MS2</text>
<text x="138.4" y="129">MS3</text>
<text x="156.6" y="131.5">GND</text>
<text x="165.1" y="130.4">9</text>
<text x="174.2" y="126.2">100u</text>
<text x="176.5" y="131.5">GND_CONTROL</text>
<text x="207.1" y="127.8">4</text>
<text x="212" y="126.4">MS2</text>
<text x="212" y="129">MS3</text>
<text x="230.3" y="131.5">GND</text>
<text x="238.7" y="130.4">9</text>
<text x="247.8" y="126.2">100u</text>
<text x="250.1" y="131.5">GND_CONTROL</text>
<text x="42" y="135.5">1</text>
<text x="87.3" y="135.5">30</text>
<text x="153.1" y="134.1">GND__1</text>
<text x="165.1" y="132.9">15</text>
<text x="176.5" y="134.1">GND_FUERZA</text>
<text x="226.7" y="134.1">GND__1</text>
<text x="238.7" y="132.9">15</text>
<text x="250.1" y="134.1">GND_FUERZA</text>
<text x="42" y="138">2</text>
<text x="42" y="140.5">3</text>
<text x="42" y="143.1">4</text>
<text x="87.3" y="138">29</text>
<text x="87.3" y="140.5">28</text>
<text x="87.3" y="143.1">27</text>
<text x="110.5" y="138">1</text>
<text x="110.5" y="140.5">2</text>
<text x="110.5" y="143.1">3</text>
<text x="136.9" y="138">A4988_STEPPER_MOTOR_DRIVER_CARRIER</text>
<text x="210.6" y="138">A4988_STEPPER_MOTOR_DRIVER_CARRIER</text>
<text x="27.9" y="149.3">Dir3</text>
<text x="42" y="145.6">5</text>
<text x="42" y="148.2">6</text>
<text x="87.3" y="145.6">26</text>
<text x="87.3" y="148.2">25</text>
<text x="97.7" y="149.3">Dir4</text>
<text x="114" y="148.2">CONN-SIL3</text>
<text x="170.8" y="144.7" transform="rotate(-90 170.8 144.7)">5V</text>
<text x="173.4" y="147.3" transform="rotate(-90 173.4 147.3)">12V</text>
<text x="244.5" y="144.7" transform="rotate(-90 244.5 144.7)">5V</text>
<text x="247" y="147.3" transform="rotate(-90 247 147.3)">12V</text>
<text x="25.1" y="154.4">Enable</text>
<text x="26.2" y="151.8">Step3</text>
<text x="42" y="150.7">7</text>
<text x="42" y="153.2">8</text>
<text x="42" y="155.8">9</text>
<text x="87.3" y="150.7">24</text>
<text x="87.3" y="153.2">23</text>
<text x="87.3" y="155.8">22</text>
<text x="97.7" y="151.8">Step4</text>
<text x="156.8" y="154.4">VDD</text>
<text x="165.1" y="153.2">10</text>
<text x="165.1" y="155.8">16</text>
<text x="230.5" y="154.4">VDD</text>
<text x="238.7" y="153.2">10</text>
<text x="238.7" y="155.8">16</text>
<text x="26.2" y="159.5">Step2</text>
<text x="27.9" y="156.9">Dir2</text>
<text x="40.8" y="158.3">10</text>
<text x="40.8" y="160.9">11</text>
<text x="87.3" y="158.3">21</text>
<text x="87.3" y="160.9">20</text>
<text x="133.4" y="160.9">1</text>
<text x="155.2" y="156.9">VMOT</text>
<text x="165.1" y="160.9">12</text>
<text x="171.5" y="160.9">1</text>
<text x="207.1" y="160.9">1</text>
<text x="228.9" y="156.9">VMOT</text>
<text x="238.7" y="160.9">12</text>
<text x="245.2" y="160.9">1</text>
<text x="20.7" y="167.1">DC_Control</text>
<text x="26.2" y="164.5">Step1</text>
<text x="27.9" y="162">Dir1</text>
<text x="40.8" y="163.4">12</text>
<text x="40.8" y="165.9">13</text>
<text x="87.3" y="163.4">19</text>
<text x="87.3" y="165.9">18</text>
<text x="97.7" y="162">FC_2</text>
<text x="97.7" y="164.5">FC_1</text>
<text x="112.3" y="162">ENABLE</text>
<text x="118" y="164.5">5V</text>
<text x="133.4" y="163.4">5</text>
<text x="133.4" y="165.9">6</text>
<text x="138.4" y="162">!ENABLE</text>
<text x="138.4" y="164.5">!RESET</text>
<text x="138.4" y="167.1">!SLEEP</text>
<text x="158.7" y="162">1A</text>
<text x="158.7" y="164.5">1B</text>
<text x="158.7" y="167.1">2A</text>
<text x="165.1" y="163.4">11</text>
<text x="165.1" y="165.9">13</text>
<text x="171.5" y="163.4">2</text>
<text x="171.5" y="165.9">3</text>
<text x="186" y="162">ENABLE</text>
<text x="191.7" y="164.5">5V</text>
<text x="207.1" y="163.4">5</text>
<text x="207.1" y="165.9">6</text>
<text x="212" y="162">!ENABLE</text>
<text x="212" y="164.5">!RESET</text>
<text x="212" y="167.1">!SLEEP</text>
<text x="232.3" y="162">1A</text>
<text x="232.3" y="164.5">1B</text>
<text x="232.3" y="167.1">2A</text>
<text x="238.7" y="163.4">11</text>
<text x="238.7" y="165.9">13</text>
<text x="245.2" y="163.4">2</text>
<text x="245.2" y="165.9">3</text>
<text x="15.6" y="169.6">GND_CONTROL</text>
<text x="29.1" y="172.2">5V</text>
<text x="40.8" y="168.5">14</text>
<text x="40.8" y="171">15</text>
<text x="87.3" y="168.5">17</text>
<text x="87.3" y="171">16</text>
<text x="114" y="169.6">STEP3</text>
<text x="115.8" y="172.2">DIR3</text>
<text x="133.4" y="171">8</text>
<text x="133.4" y="168.5">7</text>
<text x="138.4" y="172.2">DIR</text>
<text x="138.4" y="169.6">STEP</text>
<text x="158.7" y="169.6">2B</text>
<text x="165.1" y="168.5">14</text>
<text x="171.5" y="168.5">4</text>
<text x="175" y="173.6">CONN-SIL4</text>
<text x="187.6" y="169.6">STEP4</text>
<text x="189.5" y="172.2">DIR4</text>
<text x="207.1" y="171">8</text>
<text x="207.1" y="168.5">7</text>
<text x="212" y="172.2">DIR</text>
<text x="212" y="169.6">STEP</text>
<text x="232.3" y="169.6">2B</text>
<text x="238.7" y="168.5">14</text>
<text x="245.2" y="168.5">4</text>
<text x="248.7" y="173.6">CONN-SIL4</text>
<text x="118" y="177.2">5V</text>
<text x="133.4" y="176.1">2</text>
<text x="133.4" y="178.6">3</text>
<text x="138.4" y="177.2">MS1</text>
<text x="138.4" y="179.8">MS2</text>
<text x="174.2" y="179.5">100u</text>
<text x="191.7" y="177.2">5V</text>
<text x="207.1" y="176.1">2</text>
<text x="207.1" y="178.6">3</text>
<text x="212" y="177.2">MS1</text>
<text x="212" y="179.8">MS2</text>
<text x="247.8" y="179.5">100u</text>
<text x="43.9" y="185.5">ESP32 DEVKIT CHANCUCO</text>
<text x="133.4" y="181.2">4</text>
<text x="138.4" y="182.3">MS3</text>
<text x="156.6" y="184.9">GND</text>
<text x="165.1" y="183.7">9</text>
<text x="176.5" y="184.9">GND_CONTROL</text>
<text x="207.1" y="181.2">4</text>
<text x="212" y="182.3">MS3</text>
<text x="230.3" y="184.9">GND</text>
<text x="238.7" y="183.7">9</text>
<text x="250.1" y="184.9">GND_CONTROL</text>
<text x="136.9" y="191.3">A4988_STEPPER_MOTOR_DRIVER_CARRIER</text>
<text x="153.1" y="187.4">GND__1</text>
<text x="165.1" y="186.3">15</text>
<text x="176.5" y="187.4">GND_FUERZA</text>
<text x="210.6" y="191.3">A4988_STEPPER_MOTOR_DRIVER_CARRIER</text>
<text x="226.7" y="187.4">GND__1</text>
<text x="238.7" y="186.3">15</text>
<text x="250.1" y="187.4">GND_FUERZA</text>
</g>
<g font-size="2.1" fill="#c0c0c0">
<text x="46.7" y="136.3">EN</text>
<text x="79.5" y="136.5">D23</text>
<text x="46.7" y="138.8">VP</text>
<text x="46.7" y="141.4">VN</text>
<text x="46.7" y="143.9">D34</text>
<text x="79.5" y="139.1">D22</text>
<text x="79.5" y="141.6">TX0</text>
<text x="46.7" y="146.4">D35</text>
<text x="46.7" y="149">D32</text>
<text x="79.5" y="144.1">RX0</text>
<text x="79.5" y="146.7">D21</text>
<text x="79.5" y="149.2">D19</text>
<text x="46.7" y="151.5">D33</text>
<text x="46.7" y="154.1">D25</text>
<text x="79.5" y="151.8">D18</text>
<text x="79.5" y="154.3">D5</text>
<text x="46.7" y="156.6">D26</text>
<text x="46.7" y="159.1">D27</text>
<text x="46.7" y="161.7">D14</text>
<text x="79.5" y="156.8">TX2</text>
<text x="79.5" y="159.4">RX2</text>
<text x="80.5" y="161.9">D4</text>
<text x="46.7" y="164.2">D12</text>
<text x="46.7" y="166.8">D13</text>
<text x="79.5" y="167">D15</text>
<text x="80.5" y="164.5">D2</text>
<text x="46.7" y="169.3">GND</text>
<text x="46.7" y="171.8">VIN</text>
<text x="79.5" y="169.5">GND</text>
<text x="79.5" y="172.1">3.3V</text>
</g>
<g font-size="2.1" fill="#343434">
<text x="57.6" y="142.1">ESP32 DEVKIT</text>
<text x="63.5" y="146.4">BY</text>
<text x="59.1" y="150.2">CHANCUCO</text>
</g>
</svg>
